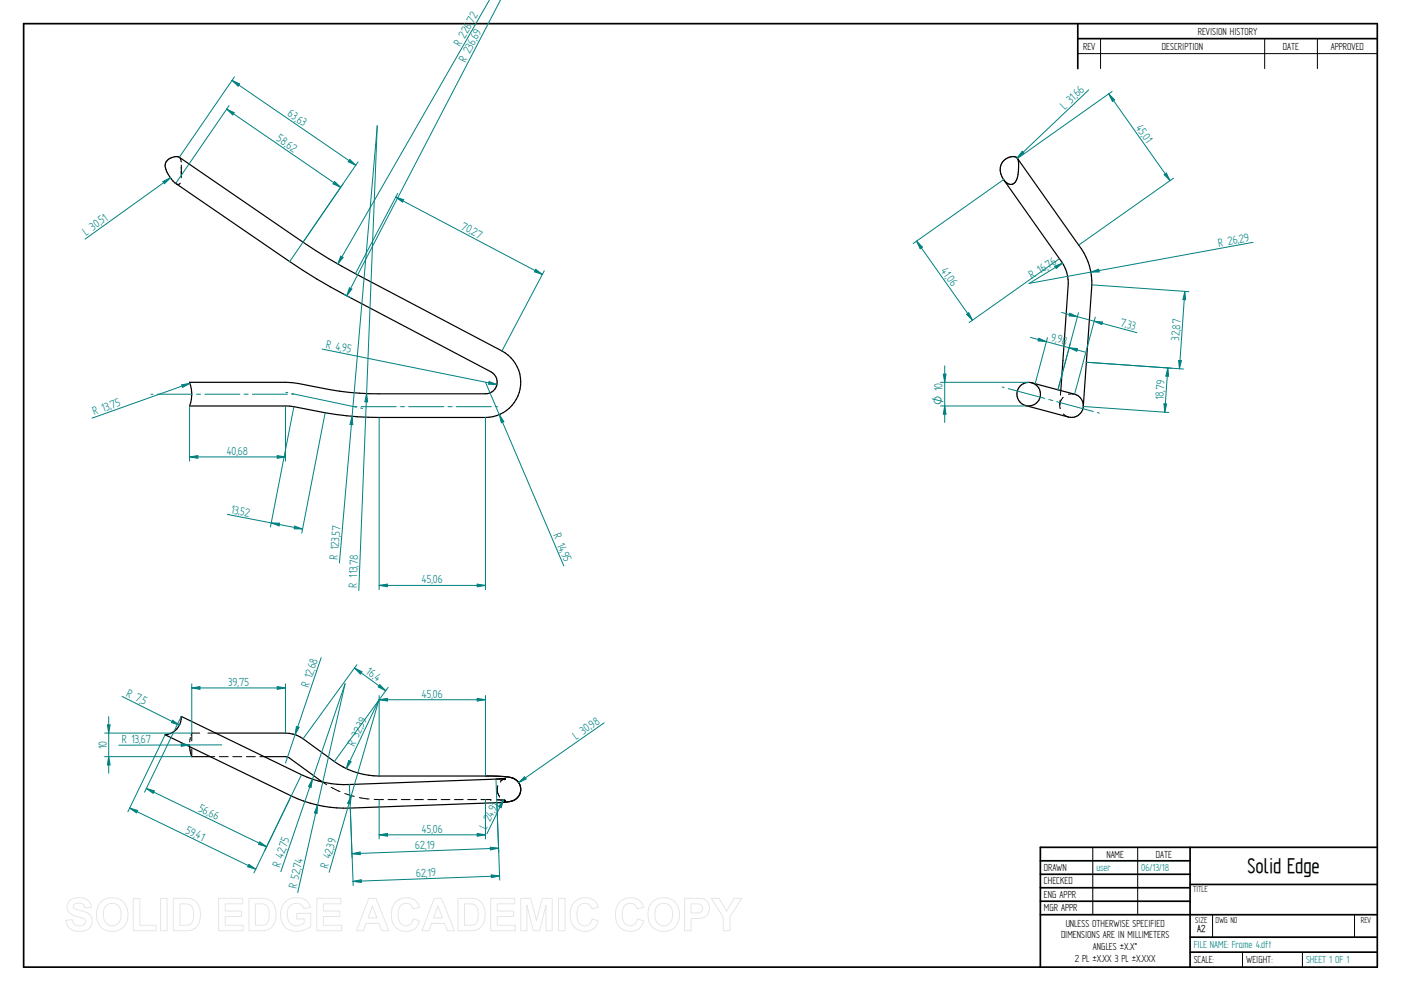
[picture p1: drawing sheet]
<svg xmlns="http://www.w3.org/2000/svg" width="594mm" height="420mm" viewBox="0 0 594 420" stroke-linecap="round" stroke-linejoin="round" font-family="sans-serif">
<g fill="none" stroke="#000" stroke-width=".72">
<path d="M10 10h574v400h-574zM457 10v19.1M457 16.4h127M504.6 359.2v50.8M584 359.2h-142.9v50.8M441.1 365h63.5M441.1 370.7h63.5M441.1 376.4h63.5M504.6 375h79.4M441.1 382.1h63.5M441.1 387.8h142.9M504.6 397.3h79.4"/>
<path d="M504.6 403.7h79.4"/>
</g>
<g fill="none" stroke="#000" stroke-width=".42">
<path d="M466.7 16.4v12.7M536.3 16.4v12.7M558.6 16.4v12.7M457 22.7h127M76 66.7l.7 1 .1 1M76.4 77.6l-.6 .6-1.3-.4M76.9 70l-.1 5.4M449.5 169.6l-.1 2M449.8 165.6l-.1 2M450.8 168.5l-.7 .9a4.9 4.9 0 0 0-.5 3.9M450.9 175.5l2.2 1.3M455.7 167.1l-2.6 .1"/>
<path d="M80.4 315.6v1M80.7 312.7l-.3 1.9M81.3 310.8l-.3 .9M81.3 310.8h3.4M81.3 310.8v3.4M81.3 317.5v3.3M88.1 310.8h3.4M89.2 320.8h1.9M93 320.8h3.8M98.7 320.8h3.8M104.5 320.8h3.7M110.2 320.8h1.9"/>
<path d="M136.8 331.6l1.7 1.1M140.4 333.8l3.8 1.8M146.2 336.4l4 1.3M152.4 338.2l4.1 .6M158.7 338.9l3.9 .1M164.5 339h3.8M170.2 339h3.7M175.8 339h3.7M181.4 339h3.8M187.1 339h3.7M192.7 339h3.7M198.3 339h3.8"/>
<path d="M204 339h4.1M208.1 339h.1M210.5 339.1l3.6 .2M211.1 333.2a4.8 4.8 0 0 0 .3 3.7l.3 .6M211.7 337.6h.1M212.3 331.2h.1M213.1 330.5l-.1 .1M213.5 339.1h.1M213.5 339.1l.5 .2M213.7 339.2h.1M213.7 330.2h.1M213.7 330.2l-1.4 .9"/>
<path d="M213.9 330.2h.1M213.9 339.3h.1M214 330.1h.1M214 330.1l-.2 .1M214 339.3h.1M214.1 339.3h.1M214.1 330.1h.1M214.2 339.3h.1M214.2 330h.1M463.4 359.2v28.6M482.4 359.2v28.6M514.2 387.9v9.4"/>
<path d="M574.4 387.9v9.4M526.9 403.7v6.3M552.3 403.7v6.3"/>
</g>
<g fill="none" stroke="#000" stroke-width=".51">
<path d="M71.1 67.8a5.4 5.4 0 0 1 4.9-1.1l52.5 36a219.9 219.9 0 0 0 22.2 13.3l62.1 32.8a15 15 0 0 1 7.6 16.8 15 15 0 0 1-14.5 11.4h-45.1a164.5 164.5 0 0 1-38-4.8l-42.4-.1a14 14 0 0 0-.1-10h40.8l5.4 .5a137.9 137.9 0 0 0 34.3 4.4h45.1a4.9 4.9 0 0 0 4.8-3.8 4.9 4.9 0 0 0-2.5-5.6l-62.2-32.7a229.8 229.8 0 0 1-23.2-14l-48.3-33.1a11.9 11.9 0 0 1-4.4-8l.3-1.1zM425.6 76.2l25.4 36.2a15.8 15.8 0 0 1 2 7.7l-3.2 45.5M425.6 68.1a4.7 4.7 0 0 1 5.7-1.1l.2 .2a14.5 14.5 0 0 1-1.1 10.2 3.1 3.1 0 0 1-5-1.4 6.1 6.1 0 0 1 .2-7.9zM431.5 67.2l25.9 36.7a26.1 26.1 0 0 1 5.6 16.9l-3.6 51.5M437.5 162.3l18.2 4.8a5 5 0 0 1 3.5 6.2 5 5 0 0 1-6.1 3.5l-18.2-4.8M80.4 316.6l.9 4.2h7.9M91.5 310.8h29.6a13.4 13.4 0 0 1 7.4 2.4l13.3 9.7a32.7 32.7 0 0 0 19 6.1l49.8 .1 5.3 .4 1.8 .5 1.2 .7a5.1 5.1 0 0 1 1.9 3.4l-.1 1.6-.5 1.5a5.2 5.2 0 0 1-3.2 2.4M112.1 320.8l9.8 .1 14.9 10.7M213.4 330.1l-.1 .1M213.8 330.1h-.1M214.1 330.1l-65.9 2.5a43.5 43.5 0 0 1-20.4-4.1l-50.9-24.8a7.5 7.5 0 0 1-6.9 7.8l53.5 25.9a53.1 53.1 0 0 0 25 5.2l62.4-2.3 6.1-.7M217 339.6h.1"/>
<path d="M217.2 339.6h.1M217.5 329.9h.1M218.1 339.2l-.1 .1"/>
<circle cx="436.2" cy="167.1" r="5"/>
</g>
<g fill="#000">
<circle cx="214" cy="330.1" r=".25"/>
<circle cx="214.1" cy="330" r=".25"/>
<circle cx="214.2" cy="330" r=".25"/>
<circle cx="214.3" cy="330" r=".25"/>
</g>
<path d="M80.4 172.1v23.4M121.1 172.1v23.4M80.4 193.7l3.5-.5v1.1z" fill="none" stroke="#008080" stroke-width=".42"/>
<path d="M80.4 193.7l3.5-.5v1.1z" fill="#008080"/>
<path d="M117.6 193.2l3.5 .5-3.5 .6z" fill="none" stroke="#008080" stroke-width=".42"/>
<path d="M117.6 193.2l3.5 .5-3.5 .6z" fill="#008080"/>
<path d="M124.6 172.4l-9.9 51M137.9 175l-9.9 51M80.4 193.7h40.7M115 221.7l3.6 .1-.2 1.2z" fill="none" stroke="#008080" stroke-width=".42"/>
<path d="M115 221.7l3.6 .1-.2 1.2z" fill="#008080"/>
<path d="M125 223.1l3.3 1.2-3.6-.1z" fill="none" stroke="#008080" stroke-width=".42"/>
<path d="M125 223.1l3.3 1.2-3.6-.1z" fill="#008080"/>
<path d="M160 53.4l-16.1 185.3M149.3 176.5l.3 3.5h-1.2zM96.4 218.1l31.9 6.2" fill="none" stroke="#008080" stroke-width=".42"/>
<path d="M149.3 176.5l.3 3.5h-1.2z" fill="#008080"/>
<path d="M160.8 177v73M205.9 177v73M160.8 248.2l3.5-.6v1.2z" fill="none" stroke="#008080" stroke-width=".42"/>
<path d="M160.8 248.2l3.5-.6v1.2z" fill="#008080"/>
<path d="M202.3 247.6l3.6 .6-3.6 .6z" fill="none" stroke="#008080" stroke-width=".42"/>
<path d="M202.3 247.6l3.6 .6-3.6 .6z" fill="#008080"/>
<path d="M205.9 162.1l33.2 77.8M211.7 175.8l1.9 3-1 .4zM160.8 248.2h45.1" fill="none" stroke="#008080" stroke-width=".42"/>
<path d="M211.7 175.8l1.9 3-1 .4z" fill="#008080"/>
<path d="M136.6 148l74.1 15M207.4 161.8l3.3 1.2-3.5-.1z" fill="none" stroke="#008080" stroke-width=".42"/>
<path d="M207.4 161.8l3.3 1.2-3.5-.1z" fill="#008080"/>
<path d="M160 53.2l-7.9 197.2M155.4 166.9l.5 3.5-1.2-.1z" fill="none" stroke="#008080" stroke-width=".42"/>
<path d="M155.4 166.9l.5 3.5-1.2-.1z" fill="#008080"/>
<path d="M77 163.2l3.5-.7-3.1 1.8zM80.5 162.5l-41.5 14.8" fill="none" stroke="#008080" stroke-width=".42"/>
<path d="M77 163.2l3.5-.7-3.1 1.8z" fill="#008080"/>
<path d="M168.6 82l-17.9 34M227.2 114.2l2.7 2.1-3.3-1.1zM230.8 114.8l-18 34" fill="none" stroke="#008080" stroke-width=".42"/>
<path d="M227.2 114.2l2.7 2.1-3.3-1.1z" fill="#008080"/>
<path d="M167.8 83.6l3.4 1.1-.6 1z" fill="none" stroke="#008080" stroke-width=".42"/>
<path d="M167.8 83.6l3.4 1.1-.6 1z" fill="#008080"/>
<path d="M207.5 0l-64.3 111.9M167.8 83.6l62.1 32.7M144.5 108.6l1 .6-2.3 2.7z" fill="none" stroke="#008080" stroke-width=".42"/>
<path d="M144.5 108.6l1 .6-2.3 2.7z" fill="#008080"/>
<path d="M99.4 32.6l-23.4 34.1M148.3 67.6l2.6 2.5-3.2-1.5zM151.8 68.6l-23.3 34.1" fill="none" stroke="#008080" stroke-width=".42"/>
<path d="M148.3 67.6l2.6 2.5-3.2-1.5z" fill="#008080"/>
<path d="M98.4 34.1l3.2 1.5-.6 .9z" fill="none" stroke="#008080" stroke-width=".42"/>
<path d="M98.4 34.1l3.2 1.5-.6 .9z" fill="#008080"/>
<path d="M98.4 34.1l52.5 36M96.1 46.3l3.2 1.5-.6 .9zM97.1 44.8l-22.6 33M145.5 78l-22.7 32.9" fill="none" stroke="#008080" stroke-width=".42"/>
<path d="M96.1 46.3l3.2 1.5-.6 .9z" fill="#008080"/>
<path d="M141.9 77l2.5 2.4-3.2-1.5z" fill="none" stroke="#008080" stroke-width=".42"/>
<path d="M141.9 77l2.5 2.4-3.2-1.5z" fill="#008080"/>
<path d="M212.2 0l-65.1 125.4M96.1 46.3l48.3 33.1M146 124.9l2.6 1.3M148.2 122l1 .6-2.1 2.8z" fill="none" stroke="#008080" stroke-width=".42"/>
<path d="M148.2 122l1 .6-2.1 2.8z" fill="#008080"/>
<path d="M69.1 77l3.2-1.6-2.5 2.5zM72.3 75.4l-36.2 26" fill="none" stroke="#008080" stroke-width=".42"/>
<path d="M69.1 77l3.2-1.6-2.5 2.5z" fill="#008080"/>
<path d="M461.6 38.1l-30.3 28.9M433.4 64.1l.8 .9-2.9 2z" fill="none" stroke="#008080" stroke-width=".42"/>
<path d="M433.4 64.1l.8 .9-2.9 2z" fill="#008080"/>
<path d="M471.6 38.8l-40.1 28.4M493.6 74l1-.6 1.5 3.2zM497.6 75.6l-40.2 28.3" fill="none" stroke="#008080" stroke-width=".42"/>
<path d="M493.6 74l1-.6 1.5 3.2z" fill="#008080"/>
<path d="M470.1 39.8l2.5 2.5-.9 .7z" fill="none" stroke="#008080" stroke-width=".42"/>
<path d="M470.1 39.8l2.5 2.5-.9 .7z" fill="#008080"/>
<path d="M470.1 39.8l26 36.8M425.6 76.2l-38.4 27.1M388.7 102.2l2.5 2.6-1 .7zM449.2 109.7l-38.3 27.1" fill="none" stroke="#008080" stroke-width=".42"/>
<path d="M388.7 102.2l2.5 2.6-1 .7z" fill="#008080"/>
<path d="M409.9 133.3l.9-.7 1.6 3.2z" fill="none" stroke="#008080" stroke-width=".42"/>
<path d="M409.9 133.3l.9-.7 1.6 3.2z" fill="#008080"/>
<path d="M388.7 102.2l23.7 33.6M462.6 115.4l3.3-1.3 .2 1.2zM531.4 102.7l-94.7 17.4" fill="none" stroke="#008080" stroke-width=".42"/>
<path d="M462.6 115.4l3.3-1.3 .2 1.2z" fill="#008080"/>
<path d="M447.2 112.9l3.3-1.4-2.6 2.3zM450.5 111.5l-14.3 8.8" fill="none" stroke="#008080" stroke-width=".42"/>
<path d="M447.2 112.9l3.3-1.4-2.6 2.3z" fill="#008080"/>
<path d="M463 120.8l41.2 2.9M460.7 153.6l41.2 2.9M499.8 152.8l1.2 .1-.9 3.4z" fill="none" stroke="#008080" stroke-width=".42"/>
<path d="M499.8 152.8l1.2 .1-.9 3.4z" fill="#008080"/>
<path d="M502.4 123.6l.3 3.5-1.1-.1z" fill="none" stroke="#008080" stroke-width=".42"/>
<path d="M502.4 123.6l.3 3.5-1.1-.1z" fill="#008080"/>
<path d="M502.4 123.6l-2.3 32.7M460.7 153.6l36.2 2.5M459.4 172.3l36.2 2.6M493.6 171.2l1.1 .1-.8 3.5z" fill="none" stroke="#008080" stroke-width=".42"/>
<path d="M493.6 171.2l1.1 .1-.8 3.5z" fill="#008080"/>
<path d="M495.2 156l.3 3.5h-1.1z" fill="none" stroke="#008080" stroke-width=".42"/>
<path d="M495.2 156l.3 3.5h-1.1z" fill="#008080"/>
<path d="M444.2 143.2l-5.3 19.5M453.3 147.4l3.6 .4-.3 1.1zM453.8 145.8l-5.2 19.5M495.2 156l-1.3 18.8" fill="none" stroke="#008080" stroke-width=".42"/>
<path d="M453.3 147.4l3.6 .4-.3 1.1z" fill="#008080"/>
<path d="M440.5 143.4l3.2 1.5-3.5-.4z" fill="none" stroke="#008080" stroke-width=".42"/>
<path d="M440.5 143.4l3.2 1.5-3.5-.4z" fill="#008080"/>
<path d="M457.3 132.6l-8.7 32.7M464 136.2l3.5 .3-.3 1.1zM464.4 134.5l-8.7 32.6M437 143l23.1 6.3" fill="none" stroke="#008080" stroke-width=".42"/>
<path d="M464 136.2l3.5 .3-.3 1.1z" fill="#008080"/>
<path d="M453.6 132.8l3.3 1.5-3.6-.4z" fill="none" stroke="#008080" stroke-width=".42"/>
<path d="M453.6 132.8l3.3 1.5-3.6-.4z" fill="#008080"/>
<path d="M450.1 132.5l32 8.6M400 158.6h1.1l-.5 3.5zM398.8 162.1h37.4M398.8 172.1h37.4" fill="none" stroke="#008080" stroke-width=".42"/>
<path d="M400 158.6h1.1l-.5 3.5z" fill="#008080"/>
<path d="M400.6 172.1l.5 3.5h-1.1z" fill="none" stroke="#008080" stroke-width=".42"/>
<path d="M400.6 172.1l.5 3.5h-1.1z" fill="#008080"/>
<g fill="none" stroke="#008080" stroke-width=".42">
<path d="M400.6 155.1v24M64 167.1h.9M66.7 167.1h14.9M83.3 167.1h1.7M86.9 167.1h14.8M103.5 167.1h1.7M107 167.1h14.9M121.2 166.3l.8 .2M123.7 167.1h.8M123.8 166.9l27.3 5.7M150.5 172.4h.9M152.9 173l.8 .2"/>
<path d="M153.2 172.4h14.8M169.8 172.4h1.7M173.3 172.4h14.9M190 172.4h1.7M193.5 172.4h14.9M210.2 172.4h.8M425 164.1l.8 .2M427.5 164.8l15.5 4.1M444.7 169.4l1.7 .4M448.1 170.3l15.5 4.2M465.3 174.9l.9 .2M256.2 306.5l-36.3 25.3"/>
<path d="M219.9 331.8l2.6-2.5 .6 1z"/>
</g>
<path d="M219.9 331.8l2.6-2.5 .6 1z" fill="#008080"/>
<path d="M51.8 295.3l24.3 12.1M73.2 305.4l2.9 2-3.4-1z" fill="none" stroke="#008080" stroke-width=".42"/>
<path d="M73.2 305.4l2.9 2-3.4-1z" fill="#008080"/>
<path d="M70 311.5l-15.8 32.7M123.5 337.4l-15.8 32.7M55 342.6l3.4 1-.5 1z" fill="none" stroke="#008080" stroke-width=".42"/>
<path d="M55 342.6l3.4 1-.5 1z" fill="#008080"/>
<path d="M105.5 366.5l3 2-3.5-1z" fill="none" stroke="#008080" stroke-width=".42"/>
<path d="M105.5 366.5l3 2-3.5-1z" fill="#008080"/>
<path d="M76.9 303.7l-15.6 32.2M127.8 328.5l-15.5 32.1M55 342.6l53.5 25.9M110.1 357l3 2-3.5-1z" fill="none" stroke="#008080" stroke-width=".42"/>
<path d="M110.1 357l3 2-3.5-1z" fill="#008080"/>
<path d="M62.1 334.3l3.3 1-.5 1z" fill="none" stroke="#008080" stroke-width=".42"/>
<path d="M62.1 334.3l3.3 1-.5 1z" fill="#008080"/>
<path d="M146.3 289.9l-20.1 88.5M62.1 334.3l51 24.7M134.7 341.3l-.3 3.6-1.1-.3z" fill="none" stroke="#008080" stroke-width=".42"/>
<path d="M134.7 341.3l-.3 3.6-1.1-.3z" fill="#008080"/>
<path d="M146.3 289.9l-27.2 79.7M132.5 330.4l-.6 3.4-1.1-.3z" fill="none" stroke="#008080" stroke-width=".42"/>
<path d="M132.5 330.4l-.6 3.4-1.1-.3z" fill="#008080"/>
<path d="M148.5 342.6l1.3 32.9M210.7 340.3l1.2 32.8M149.7 373.7l3.5-.7v1.1z" fill="none" stroke="#008080" stroke-width=".42"/>
<path d="M149.7 373.7l3.5-.7v1.1z" fill="#008080"/>
<path d="M208.3 370.9l3.5 .5-3.4 .7z" fill="none" stroke="#008080" stroke-width=".42"/>
<path d="M208.3 370.9l3.5 .5-3.4 .7z" fill="#008080"/>
<path d="M148.2 332.6l1.1 31.1M210.3 330.3l1.2 31.1M207.9 359.2l3.5 .4-3.5 .7zM211.8 371.4l-62.1 2.3" fill="none" stroke="#008080" stroke-width=".42"/>
<path d="M207.9 359.2l3.5 .4-3.5 .7z" fill="#008080"/>
<path d="M149.3 361.9l3.4-.7 .1 1.2z" fill="none" stroke="#008080" stroke-width=".42"/>
<path d="M149.3 361.9l3.4-.7 .1 1.2z" fill="#008080"/>
<path d="M160.8 339v16.7M205.9 339v16.7M160.8 353.9l3.5-.5v1.1zM211.4 359.6l-62.1 2.3" fill="none" stroke="#008080" stroke-width=".42"/>
<path d="M160.8 353.9l3.5-.5v1.1z" fill="#008080"/>
<path d="M202.3 353.4l3.6 .5-3.6 .6z" fill="none" stroke="#008080" stroke-width=".42"/>
<path d="M202.3 353.4l3.6 .5-3.6 .6z" fill="#008080"/>
<path d="M213.5 339.1l-7 14.4M213.5 339.1l-1 3.4-1.1-.5zM160.8 353.9h45.1" fill="none" stroke="#008080" stroke-width=".42"/>
<path d="M213.5 339.1l-1 3.4-1.1-.5z" fill="#008080"/>
<path d="M160.7 296.6l-21.1 73.2M149 337.3l-.5 3.6-1.1-.4z" fill="none" stroke="#008080" stroke-width=".42"/>
<path d="M149 337.3l-.5 3.6-1.1-.4z" fill="#008080"/>
<path d="M160.8 294.9v34.1M202.3 296.1l3.6 .6-3.6 .5zM205.9 294.9v34.1" fill="none" stroke="#008080" stroke-width=".42"/>
<path d="M202.3 296.1l3.6 .6-3.6 .5z" fill="#008080"/>
<path d="M160.8 296.7l3.5-.6v1.1z" fill="none" stroke="#008080" stroke-width=".42"/>
<path d="M160.8 296.7l3.5-.6v1.1z" fill="#008080"/>
<path d="M160.7 296.6l-13.9 29.3M160.8 296.7h45.1M147.8 322.5l1.1 .5-2.1 2.9z" fill="none" stroke="#008080" stroke-width=".42"/>
<path d="M147.8 322.5l1.1 .5-2.1 2.9z" fill="#008080"/>
<path d="M151.3 281.8l-22.8 31.4M161.1 290.3l2.5 2.6-3.2-1.6zM164.6 291.4l-22.8 31.5" fill="none" stroke="#008080" stroke-width=".42"/>
<path d="M161.1 290.3l2.5 2.6-3.2-1.6z" fill="#008080"/>
<path d="M150.3 283.2l3.2 1.6-.7 .9z" fill="none" stroke="#008080" stroke-width=".42"/>
<path d="M150.3 283.2l3.2 1.6-.7 .9z" fill="#008080"/>
<path d="M136.2 278.8l-15.1 44.7M150.3 283.2l13.3 9.7M125.7 308l1.1 .4-1.7 3.1z" fill="none" stroke="#008080" stroke-width=".42"/>
<path d="M125.7 308l1.1 .4-1.7 3.1z" fill="#008080"/>
<path d="M81.3 289.9v20.9M117.6 291.1l3.5 .6-3.5 .6zM121.1 289.9v20.9" fill="none" stroke="#008080" stroke-width=".42"/>
<path d="M117.6 291.1l3.5 .6-3.5 .6z" fill="#008080"/>
<path d="M81.3 291.7l3.5-.6v1.2z" fill="none" stroke="#008080" stroke-width=".42"/>
<path d="M81.3 291.7l3.5-.6v1.2z" fill="#008080"/>
<path d="M81.3 291.7h39.8M44.4 310.8h36.9M44.4 320.8h36.9M46.1 320.8l.6 3.5h-1.2z" fill="none" stroke="#008080" stroke-width=".42"/>
<path d="M46.1 320.8l.6 3.5h-1.2z" fill="#008080"/>
<path d="M45.5 307.3h1.2l-.6 3.5z" fill="none" stroke="#008080" stroke-width=".42"/>
<path d="M45.5 307.3h1.2l-.6 3.5z" fill="#008080"/>
<path d="M46.1 303.8v24M76.9 315.3l3.4 .5-3.4 .6zM94 315.8l-43.6 .1" fill="none" stroke="#008080" stroke-width=".42"/>
<path d="M76.9 315.3l3.4 .5-3.4 .6z" fill="#008080"/>
<g fill="none" stroke="#e6e6e6" stroke-width=".42">
<path d="M29.6 381.8a6.5 6.5 0 0 1 8.5 .8l.6 2.2-2.8 .1a2.7 2.7 0 0 0-2.1-2 2.7 2.7 0 0 0-2.7 1.1 1.87 1.87 0 0 0 2.2 1.8l1.4 .4a4.4 4.4 0 0 1 4 6.2 6.4 6.4 0 0 1-9.1 1.3l-1.2-1.8-.5-1.7 2.7-.3a2.94 2.94 0 0 0 2.6 2.6 2.94 2.94 0 0 0 3.1-1.9 2.67 2.67 0 0 0-2.9-1.8 4.9 4.9 0 0 1-5-4.3l.4-1.6zM42.8 382.4a6.9 6.9 0 0 1 8.3-.8 6.9 6.9 0 0 1 3 7.7 6.7 6.7 0 0 1-8 5.5 6.7 6.7 0 0 1-5.1-8.3 6.1 6.1 0 0 1 1.8-4.1zM44.8 384.2a3.9 3.9 0 0 1 4.6-.8 3.9 3.9 0 0 1 2 4.3 3.8 3.8 0 0 1-1.9 4.3 3.8 3.8 0 0 1-4.6-.7 6.6 6.6 0 0 1-.1-7.1zM56.5 381h2.8v11.3h6.9v2.3h-9.7zM68.1 380.9h2.8v13.7h-2.8zM73.5 380.9h5a5.9 5.9 0 0 1 6.5 7 5.9 5.9 0 0 1-6.3 6.7h-5.2zM76.3 383.2h1.8a3.4 3.4 0 0 1 4 3.9v1.2a3.2 3.2 0 0 1-3.8 4h-2zM92.7 380.9h10.2v2.3h-7.4v3h6.9v2.4h-6.9v3.7h7.7v2.3h-10.5zM105.5 380.9h5.1a5.9 5.9 0 0 1 6.4 7 5.9 5.9 0 0 1-6.3 6.7h-5.2zM108.3 383.2h1.9a3.4 3.4 0 0 1 4 3.9v1.2a3.2 3.2 0 0 1-3.8 4h-2.1zM120.9 382.4a7.3 7.3 0 0 1 9.7 .1l1 2.2-2.7 .5a3.7 3.7 0 0 0-4.6-2 3.7 3.7 0 0 0-2.5 4.4 4.2 4.2 0 0 0 2.2 4.5 4.2 4.2 0 0 0 5-.8v-1.7h-3.2v-2.3h6v5.4a8.1 8.1 0 0 1-11.8-.8 8.3 8.3 0 0 1 .9-9.5zM134.4 380.9h10.2v2.3h-7.4v3h6.9v2.4h-6.9v3.7h7.6v2.3h-10.4z"/>
<path d="M156.4 380.9h3l5.5 13.7h-3l-1.2-3.1h-5.5l-1.1 3.1h-3zM157.9 384.1l1.9 5.1h-3.7zM167.7 382.5a6 6 0 0 1 10.2 2.1l-2.8 .7a3.2 3.2 0 0 0-3.9-2.2 3.2 3.2 0 0 0-2.4 3.8 4.6 4.6 0 0 0 2.5 5.5 3.2 3.2 0 0 0 4-2.8l2.6 .8a6.1 6.1 0 0 1-7.2 4.3 6.1 6.1 0 0 1-4.8-6.8 7.7 7.7 0 0 1 1.8-5.4zM184.1 380.9h3.1l5.5 13.7h-3l-1.2-3.1h-5.5l-1.1 3.1h-3zM185.7 384.1l1.9 5.1h-3.8zM194.2 380.9h5a5.9 5.9 0 0 1 6.5 7 5.9 5.9 0 0 1-6.3 6.7h-5.2zM197 383.2h1.8a3.4 3.4 0 0 1 4 3.9v1.2a3.2 3.2 0 0 1-3.8 4h-2zM208.1 380.9h10.2v2.3h-7.4v3h6.9v2.4h-6.9v3.7h7.6v2.3h-10.4zM220.8 380.9h4.2l2.5 9.3 2.4-9.3h4.2v13.7h-2.5l-.1-10.8-2.7 10.8h-2.7l-2.7-10.8v10.8h-2.6zM236.8 380.9h2.8v13.7h-2.8zM243.5 382.5a6 6 0 0 1 10.2 2.1l-2.8 .7a3.2 3.2 0 0 0-3.8-2.2 3.2 3.2 0 0 0-2.4 3.8 4.6 4.6 0 0 0 2.4 5.5 3.2 3.2 0 0 0 4-2.8l2.6 .8a6.1 6.1 0 0 1-7.2 4.3 6.1 6.1 0 0 1-4.7-6.8 7.7 7.7 0 0 1 1.7-5.4zM262.7 382.5a6 6 0 0 1 10.2 2.1l-2.7 .7a3.2 3.2 0 0 0-3.9-2.2 3.2 3.2 0 0 0-2.4 3.8 4.6 4.6 0 0 0 2.4 5.5 3.2 3.2 0 0 0 4-2.8l2.7 .8a6.1 6.1 0 0 1-7.2 4.3 6.1 6.1 0 0 1-4.8-6.8 7.7 7.7 0 0 1 1.7-5.4z"/>
<path d="M276.7 382.4a6.9 6.9 0 0 1 8.3-.8 6.9 6.9 0 0 1 3 7.7 6.7 6.7 0 0 1-8.1 5.5 6.7 6.7 0 0 1-5.1-8.3 6.1 6.1 0 0 1 1.9-4.1zM278.7 384.2a3.9 3.9 0 0 1 4.6-.8 3.9 3.9 0 0 1 1.9 4.3 3.8 3.8 0 0 1-1.8 4.3 3.8 3.8 0 0 1-4.7-.7 6.6 6.6 0 0 1 0-7.1zM290.3 380.9h5.2a4.4 4.4 0 0 1 5.4 4.3 4.4 4.4 0 0 1-5.4 4.2h-2.4v5.2h-2.8zM293.1 383.2h1.8a2.1 2.1 0 0 1 2.6 .6 2.1 2.1 0 0 1 0 2.6 3.4 3.4 0 0 1-2.9 .7h-1.5zM301.6 380.9h3.3l3.2 5.4 3.2-5.4h3.2l-5 7.9v5.8h-2.8v-5.8z"/>
</g>
<text font-size="10.1" x="529" y="370.2">Solid Edge</text>
<g font-size="5.6" fill="#008080">
<text x="200.7" y="10.2" transform="rotate(-60 200.7 10.2)">72</text>
<text x="202.4" y="17" transform="rotate(-63 202.4 17)">69</text>
<text x="195.1" y="20" transform="rotate(-60 195.1 20)">R 226,</text>
<text x="197.4" y="26.8" transform="rotate(-63 197.4 26.8)">R 236,</text>
<text x="457.1" y="41.3" transform="rotate(-43 457.1 41.3)">66</text>
<text x="451.6" y="46.5" transform="rotate(-43 451.6 46.5)">L 31,</text>
<text x="121.6" y="48.9" transform="rotate(34 121.6 48.9)">63,</text>
<text x="125.4" y="51.6" transform="rotate(34 125.4 51.6)">63</text>
<text x="117" y="59.5" transform="rotate(34 117 59.5)">58,</text>
<text x="481.5" y="54.3" transform="rotate(55 481.5 54.3)">45,</text>
<text x="484.2" y="58.2" transform="rotate(55 484.2 58.2)">01</text>
<text x="121" y="62.3" transform="rotate(34 121 62.3)">62</text>
<text x="43.2" y="95.2" transform="rotate(-36 43.2 95.2)">51</text>
<text x="36.5" y="99.9" transform="rotate(-36 36.5 99.9)">L 30,</text>
<text x="195.2" y="97" transform="rotate(28 195.2 97)">70,</text>
<text x="199.6" y="99.3" transform="rotate(28 199.6 99.3)">27</text>
<text x="516.8" y="104.5" transform="rotate(-10 516.8 104.5)">R 26,</text>
<text x="525.7" y="102.9" transform="rotate(-10 525.7 102.9)">29</text>
<text x="398.8" y="115.1" transform="rotate(55 398.8 115.1)">41,</text>
<text x="401.2" y="118.5" transform="rotate(55 401.2 118.5)">06</text>
<text x="437.5" y="118.4" transform="rotate(-31 437.5 118.4)">R 16,</text>
<text x="444.7" y="114.1" transform="rotate(-31 444.7 114.1)">76</text>
<text x="474.8" y="138.2" transform="rotate(15 474.8 138.2)">7,</text>
<text x="477.6" y="138.9" transform="rotate(15 477.6 138.9)">33</text>
<text x="500.4" y="139.8" transform="rotate(-86 500.4 139.8)">87</text>
<text x="138" y="147.4" transform="rotate(11 138 147.4)">R 4,</text>
<text x="144.7" y="148.8" transform="rotate(11 144.7 148.8)">95</text>
<text x="445.3" y="144.4" transform="rotate(15 445.3 144.4)">9,</text>
<text x="448" y="145.1" transform="rotate(15 448 145.1)">98</text>
<text x="500.1" y="144.4" transform="rotate(-86 500.1 144.4)">32,</text>
<text x="493.6" y="165.4" transform="rotate(-86 493.6 165.4)">79</text>
<text x="47.5" y="173.4" transform="rotate(-19 47.5 173.4)">75</text>
<text x="493.3" y="169.6" transform="rotate(-86 493.3 169.6)">18,</text>
<text x="39.9" y="176.1" transform="rotate(-19 39.9 176.1)">R 13,</text>
<text x="96.1" y="192.9">40,68</text>
<text x="97.8" y="217.5" transform="rotate(11 97.8 217.5)">13,</text>
<text x="101.6" y="218.2" transform="rotate(11 101.6 218.2)">52</text>
<text x="144.1" y="227.2" transform="rotate(-85 144.1 227.2)">57</text>
<text x="234.6" y="227" transform="rotate(67 234.6 227)">R 14,</text>
<text x="143.2" y="237.4" transform="rotate(-85 143.2 237.4)">R 123,</text>
<text x="151.7" y="239.6" transform="rotate(-88 151.7 239.6)">78</text>
<text x="237.8" y="234.7" transform="rotate(67 237.8 234.7)">95</text>
<text x="151.3" y="249.1" transform="rotate(-88 151.3 249.1)">R 113,</text>
<text x="178.9" y="247.4">45,06</text>
<text x="133.6" y="283.8" transform="rotate(-71 133.6 283.8)">68</text>
<text x="154.9" y="285.5" transform="rotate(36 154.9 285.5)">16,</text>
<text x="158.3" y="288" transform="rotate(36 158.3 288)">4</text>
<text x="96.8" y="290.8">39,75</text>
<text x="130.8" y="291.8" transform="rotate(-71 130.8 291.8)">R 12,</text>
<text x="53.2" y="295.1" transform="rotate(27 53.2 295.1)">R 7,</text>
<text x="59.6" y="298.2" transform="rotate(27 59.6 298.2)">5</text>
<text x="178.9" y="295.8">45,06</text>
<text x="154" y="308.7" transform="rotate(-65 154 308.7)">39</text>
<text x="251.1" y="308.9" transform="rotate(-35 251.1 308.9)">98</text>
<text x="45.2" y="317.6" transform="rotate(-90 45.2 317.6)">10</text>
<text x="51.6" y="315">R 13,67</text>
<text x="150.3" y="316.6" transform="rotate(-65 150.3 316.6)">R 32,</text>
<text x="244.4" y="313.6" transform="rotate(-35 244.4 313.6)">L 30,</text>
<text x="83.9" y="343.9" transform="rotate(26 83.9 343.9)">56,</text>
<text x="88.2" y="345.9" transform="rotate(26 88.2 345.9)">66</text>
<text x="210" y="344.3" transform="rotate(-64 210 344.3)">91</text>
<text x="78.4" y="353" transform="rotate(26 78.4 353)">59,</text>
<text x="178.9" y="353.1">45,06</text>
<text x="206.2" y="352" transform="rotate(-64 206.2 352)">L 24,</text>
<text x="82.7" y="355" transform="rotate(26 82.7 355)">41</text>
<text x="121.5" y="359.6" transform="rotate(-71 121.5 359.6)">75</text>
<text x="141.6" y="359.7" transform="rotate(-74 141.6 359.7)">39</text>
<text x="181" y="359.9" transform="rotate(-2 181 359.9)">19</text>
<text x="176.1" y="360.1" transform="rotate(-2 176.1 360.1)">62,</text>
<text x="118.7" y="368.1" transform="rotate(-71 118.7 368.1)">R 42,</text>
<text x="127.6" y="368.3" transform="rotate(-77 127.6 368.3)">74</text>
<text x="139.1" y="368.4" transform="rotate(-74 139.1 368.4)">R 42,</text>
<text x="176.5" y="371.8" transform="rotate(-2 176.5 371.8)">62,</text>
<text x="181.4" y="371.6" transform="rotate(-2 181.4 371.6)">19</text>
<text x="125.7" y="377" transform="rotate(-77 125.7 377)">R 52,</text>
</g>
<text font-size="5.4" fill="#008080" x="399.7" y="171.9" transform="rotate(-90 399.7 171.9)">O 10</text>
<g font-size="4.9">
<text x="507.9" y="14.7">REVISION HISTORY</text>
<text x="459.3" y="21">REV</text>
<text x="492.7" y="21">DESCRIPTION</text>
<text x="544" y="21">DATE</text>
<text x="564.3" y="21">APPROVED</text>
<text x="469.1" y="363.6">NAME</text>
<text x="490.1" y="363.6">DATE</text>
<text x="442.7" y="369.3">DRAWN</text>
<text x="442.7" y="375">CHECKED</text>
<text x="442.7" y="380.7">ENG APPR</text>
<text x="442.7" y="386.4">MGR APPR</text>
<text x="451.9" y="392.9">UNLESS OTHERWISE SPECIFIED</text>
<text x="449.9" y="397.9">DIMENSIONS ARE IN MILLIMETERS</text>
<text x="455.7" y="407.8">2 PL ±X.XX 3 PL ±X.XXX</text>
<text x="463.5" y="402.9">ANGLES ±X.X°</text>
<text x="506.2" y="408.3">SCALE:</text>
<text x="528.4" y="408.3">WEIGHT:</text>
</g>
<g font-size="4.9" fill="#008080">
<text x="464.9" y="369.3">user</text>
<text x="483.9" y="369.3">06/13/18</text>
<text x="506.2" y="402">FILE NAME: Frame 4.dft</text>
<text x="553.8" y="408.4">SHEET 1 OF 1</text>
</g>
<text font-size="4.8" x="507.7" y="395.3">A2</text>
<g font-size="4.1">
<text x="505.9" y="378.3">TITLE</text>
<text x="506.9" y="391.1">SIZE</text>
<text x="515.4" y="391.1">DWG NO</text>
<text x="577" y="391.1">REV</text>
</g>
</svg>
